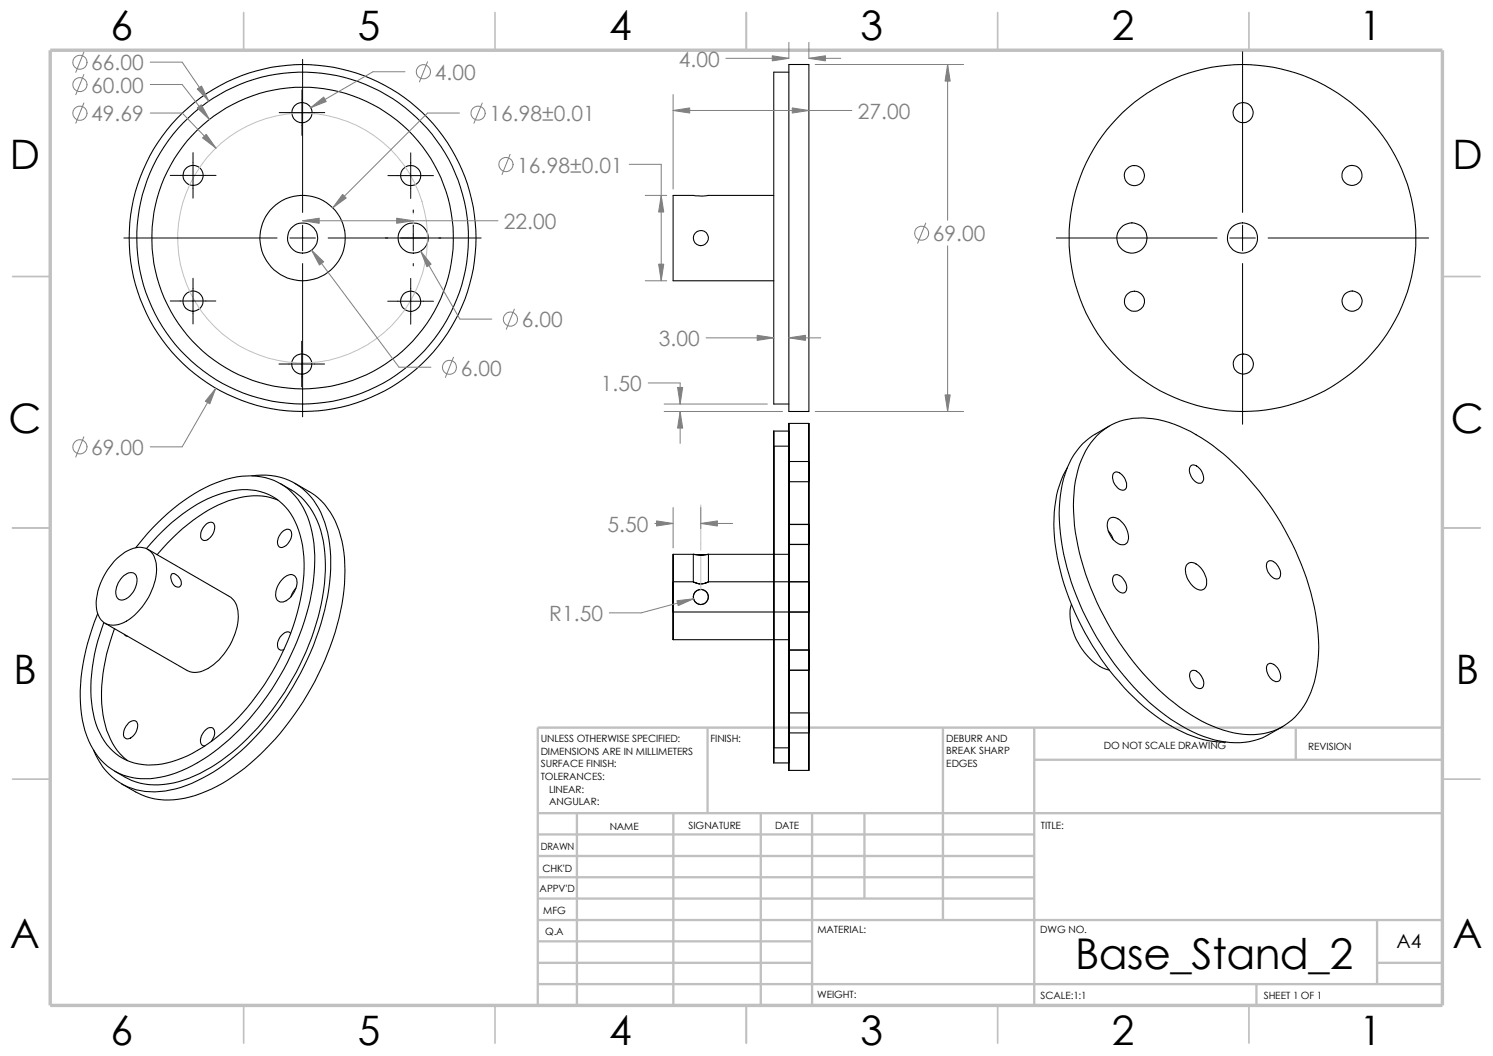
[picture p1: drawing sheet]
<svg xmlns="http://www.w3.org/2000/svg" width="297mm" height="210mm" viewBox="0 0 297 210" stroke-linecap="round" stroke-linejoin="round" font-family="sans-serif">
<g fill="none" stroke="#c0c0c0" stroke-width=".34">
<path d="M48.5 2.5v7.5M98.5 2.5v7.5M148.5 2.5v7.5M198.5 2.5v7.5M248.5 2.5v7.5M2.5 55h7.5M286.9 55h7.5M2.5 105h7.5M286.9 105h7.5M2.5 154.9h7.5M286.9 154.9h7.5M48.5 199.9v7.5"/>
<path d="M98.5 199.9v7.5M148.5 199.9v7.5M198.5 199.9v7.5M248.5 199.9v7.5"/>
</g>
<g fill="none" stroke="#c0c0c0" stroke-width=".47">
<path d="M140.8 144.7v17M187.6 144.7v38.3M205.7 151.1h81.2M205.7 144.7v55.2M257.8 144.7v6.4M286.9 144.7h-179.9v55.2M107 165.9h98.7M107 170.2h98.7M107 174.5h98.7M107 178.7h98.7M107 161.7h179.9M114.8 161.7v38.2"/>
<path d="M133.9 161.7v38.2M151.3 161.7v38.2M161.5 161.7v38.2M172 161.7v17M107 191.5h54.5M107 183h179.9M107 187.2h54.5M107 195.7h179.9M249.9 195.7v4.2M273.9 183v12.7M273.9 191.5h13"/>
</g>
<path d="M10 10h276.9v189.9h-276.9z" fill="none" stroke="#c0c0c0" stroke-width=".68" stroke-linecap="butt"/>
<g fill="none" stroke="#000" stroke-width=".21">
<path d="M156.9 12.8h4v69h-4zM156.9 14.4h-3v65.9h3M153.9 38.9h-13l-1 .1-6-.1v16.9h20M68.5 45.8h.1M50.1 94.7a12.4 12.4 0 0 1 14.1 8.2 29.2 29.2 0 0 1 .7 17 55.9 55.9 0 0 1-21.3 32.9 24.6 24.6 0 0 1-12.8 4.7 12.4 12.4 0 0 1-12.2-8.3M55.3 99.4a13.9 13.9 0 0 0-10.9 .6 36.3 36.3 0 0 0-13.2 10.3M55.8 96.2a14.2 14.2 0 0 1 5.9 4.8 21.4 21.4 0 0 1 2.9 13.7 52.4 52.4 0 0 1-13.3 30 35.5 35.5 0 0 1-15.7 10.7 14.2 14.2 0 0 1-12.8-2.1M58.6 96.1a25.2 25.2 0 0 1 4.7 2.9 16.7 16.7 0 0 1 5.1 10.9 42.5 42.5 0 0 1-3.8 21.5 54.4 54.4 0 0 1-18.2 23 22.3 22.3 0 0 1-14.7 4.6l-1.8-.3-1.7-.6-4-2.2M153.9 85.7v66zM153.9 88.7v60zM153.9 85.7h3M153.9 88.7h3"/>
<path d="M156.9 91.8v4zM156.9 88.7v60zM156.9 84.2v69zM156.9 85.7v66zM156.9 84.2h4M156.9 91.8h4M156.9 95.8h4M160.9 91.8v4zM160.9 84.2v69zM212.3 93a21.3 21.3 0 0 0-2.6 12.5 52.2 52.2 0 0 0 13 30.1 36.5 36.5 0 0 0 15.6 11.2l3 .6 2.5 .2M218.2 86.7a12.4 12.4 0 0 1 11.2-3.4 29.5 29.5 0 0 1 14 7 56.2 56.2 0 0 1 18.7 34.5 24.4 24.4 0 0 1-2.7 15.5 12.3 12.3 0 0 1-12.9 5.6 28.5 28.5 0 0 1-14-7 56.6 56.6 0 0 1-18.8-34.5 25.3 25.3 0 0 1 2.2-14.7l1.1-1.6zM220.7 84.7a21.6 21.6 0 0 0-4.7 3 17.1 17.1 0 0 0-5.2 12 45 45 0 0 0 5.2 23.1 54 54 0 0 0 16.9 20.2 23.6 23.6 0 0 0 13.8 4.7l1.8-.2 2.7-.8 4-2.2"/>
<path d="M221.6 94.1a1.39 1.39 0 0 1 1.9 .6 2.05 2.05 0 0 1 .3 2.7 1.6 1.6 0 0 1-2-1 2.1 2.1 0 0 1-.2-2.3zM236.9 92.7a1.45 1.45 0 0 1 1.9 .6 2.21 2.21 0 0 1 .3 2.7 1.87 1.87 0 0 1-2.3-1.6l-.2-1zM22.7 111.6a7.5 7.5 0 0 1 5.3-2.8 3.3 3.3 0 0 1 3.1 3.3 12.8 12.8 0 0 1-6.5 11.7 3.6 3.6 0 0 1-4.8-.9 7.5 7.5 0 0 1-.1-6.1 15.3 15.3 0 0 1 3-5.2zM24.3 114.8a1.82 1.82 0 0 1 2.6-.6 3.5 3.5 0 0 1-.8 4 1.95 1.95 0 0 1-2.6 .8 3 3 0 0 1 .3-3.5zM27 108.9a39.6 39.6 0 0 1 16-12.9 15 15 0 0 1 12.3-.1 13.5 13.5 0 0 1 6.8 9.9 37.2 37.2 0 0 1-2.5 20.5 52.9 52.9 0 0 1-18.2 24.1 22.4 22.4 0 0 1-13.4 4.5 11.9 11.9 0 0 1-10.8-8.6 30.3 30.3 0 0 1-.1-16.9l1.1-4.1 1.2-3.3M29.1 109.1a36.3 36.3 0 0 1 13.2-10.3 13.5 13.5 0 0 1 11.8-.1 12.5 12.5 0 0 1 5.9 8.8 33.7 33.7 0 0 1-2.2 18.4 48.5 48.5 0 0 1-16.5 22.1 20.9 20.9 0 0 1-11.9 4.1 10.8 10.8 0 0 1-10-7.2 27.4 27.4 0 0 1-.3-16.1l1.6-5M29.4 109.2l16.2 9.4a4.2 4.2 0 0 1 1.8 4.1 13.1 13.1 0 0 1-6.5 10.5 3.7 3.7 0 0 1-3.7 .1l-16.3-9.3M34.2 114.1a1.79 1.79 0 0 1 1.9 1.7l-.2 .7a.96 .96 0 0 1-1.5-.4 2.11 2.11 0 0 1-.2-2zM40.9 104.3a.96 .96 0 0 1 1-.5 .96 .96 0 0 1 .8 .8 2.85 2.85 0 0 1-1.9 2.9 1.03 1.03 0 0 1-.8-1.6l.4-1zM56 106a1.17 1.17 0 0 1 1.8-.5 2.62 2.62 0 0 1-2 3.4 1.34 1.34 0 0 1-.4-2zM56.2 115.2a1.78 1.78 0 0 1 2.5-.6 3.2 3.2 0 0 1-.5 3.7 2.36 2.36 0 0 1-2.7 1.3 1.96 1.96 0 0 1-.5-2.5l.6-1.2zM58.9 117l-.6 .7-.4 1"/>
<path d="M133.9 110.2v17zM133.9 115.7v6zM133.9 110.2h4v5.5M133.9 115.7h4M137.9 110.2l1.4 .2 1.6-.2-1 .2zM137.9 115.7a2.93 2.93 0 0 0 3 0 3 3 0 0 1-3 0zM140.9 110.2h16M140.9 115.7h20M140.9 110.2v5.5M156.9 104.3v3.9zM156.9 110.2v17zM156.9 115.7v6z"/>
<path d="M156.9 104.3h4M156.9 108.2h4M160.9 104.3v3.9zM160.9 115.7v6zM220.5 105.6l.6 1 .3 .7M220.7 103.2a1.86 1.86 0 0 1 2.6 .8 4 4 0 0 1 1 3.7 1.46 1.46 0 0 1-2.4 0 3.9 3.9 0 0 1-1.4-4.3zM221.6 114.5a1.39 1.39 0 0 1 1.9 .6 1.82 1.82 0 0 1 .1 2.8 2.54 2.54 0 0 1-2.2-3zM236.1 112.4a1.43 1.43 0 0 1 2.2 0 4.3 4.3 0 0 1 1.6 4.3 1.29 1.29 0 0 1-2.1 .3 4.1 4.1 0 0 1-1.7-4.6zM252.2 111.7a1.31 1.31 0 0 1 1.9 .7 2.14 2.14 0 0 1 .3 2.6 1.56 1.56 0 0 1-1.9-.9 2.03 2.03 0 0 1-.3-2.4zM22.8 125a34.9 34.9 0 0 0-2.3 17.2 13.4 13.4 0 0 0 4.9 9.1M24.7 126.2l.3 .2 .4 .1M57.8 125.9a1.22 1.22 0 0 0-1.8 .5 1.99 1.99 0 0 0-.4 2.8l.5 .1 .4-.1"/>
<path d="M133.9 127.2h23M133.9 121.7h27M156.9 129.3v4zM156.9 129.3h4M156.9 133.3h4M156.9 129.2h4M160.9 129.2v4.1zM160.9 129.3v4zM213.1 120.2a10.5 10.5 0 0 0 1.7 8.3 9.7 9.7 0 0 0 5.9 4.8M236.9 133.5l.2-.1a1.7 1.7 0 0 1 1.9 1.1 1.67 1.67 0 0 1-.1 2.4 2.26 2.26 0 0 1-2.2-2l-.1-.7zM252.2 132.1a1.45 1.45 0 0 1 1.9 .7 2.21 2.21 0 0 1 .3 2.6 1.87 1.87 0 0 1-2.3-1.5l-.2-1.1zM25.6 143.8a.99 .99 0 0 1 1-.5 .99 .99 0 0 1 .8 .8 2.69 2.69 0 0 1-2.2 2.8h-.2a1.57 1.57 0 0 1-.1-2.2z"/>
<path d="M42 147.4a2.14 2.14 0 0 0 .4-2.6 1.48 1.48 0 0 0-2 .9 1.91 1.91 0 0 0-.1 2.6h.5M153.9 151.7h3M153.9 148.7h3M156.9 141.8v4zM156.9 153.2h4M156.9 141.8h4M156.9 145.8h4M160.9 141.8v4z"/>
<circle cx="38.4" cy="34.9" r="2"/>
<circle cx="60.1" cy="22.4" r="1.99"/>
<circle cx="81.7" cy="34.9" r="2"/>
<circle cx="225.6" cy="34.9" r="1.99"/>
<circle cx="247.3" cy="22.4" r="1.99"/>
<circle cx="268.9" cy="34.9" r="2"/>
<circle cx="38.4" cy="59.9" r="2"/>
<circle cx="60.2" cy="47.3" r="34.5"/>
<circle cx="60.2" cy="47.3" r="30"/>
<circle cx="60.2" cy="47.3" r="8.5"/>
<circle cx="60.2" cy="47.3" r="3"/>
<circle cx="60.2" cy="47.3" r="33"/>
<circle cx="81.7" cy="59.9" r="2"/>
<circle cx="82.2" cy="47.3" r="3"/>
<circle cx="139.4" cy="47.4" r="1.5"/>
<circle cx="225.2" cy="47.3" r="3"/>
<circle cx="225.7" cy="59.9" r="2"/>
<circle cx="247.2" cy="47.3" r="34.5"/>
<circle cx="247.2" cy="47.3" r="3"/>
<circle cx="269" cy="59.9" r="1.99"/>
<circle cx="60" cy="72.4" r="1.99"/>
<circle cx="247.3" cy="72.4" r="2"/>
<circle cx="139.4" cy="118.7" r="1.5"/>
<circle cx="139.4" cy="118.7" r="1.51"/>
</g>
<g fill="none" stroke="#c0c0c0" stroke-width=".2">
<path d="M82.2 41.7v.9M82.2 43.9v1.2M82.2 46.4v.9M139.4 100.4v9M139.4 110.7v6.5"/>
<circle cx="60.2" cy="47.3" r="24.8"/>
</g>
<g fill="none" stroke="#808080" stroke-width=".2">
<path d="M16.7 10.4l-1.6 4M16.7 14.8l-1.6 4M29.9 12.4h6.3l5.3 7.7M29.9 16.8h6.3l5.5 6.9M80.6 14.3h-6.4l-12.4 7.1M85 12.3l-1.6 4M133.9 18.8v18.8M144.4 11.6h12.5M156.9 8.4v3.2M160.9 11.6h6.4M160.9 8.4v3.2M162.2 12.8h29.5"/>
<path d="M188.5 12.8v31M16.7 20.5l-1.6 4M29.9 22.5h6.3l6.8 7M91.4 22.5h-6.4l-18.8 18.8M95.9 20.5l-1.6 4M101.5 30.7l-1.6 4M125.2 32.7h6.3v23.1M128.4 38.9h4.2M133.9 22h35.6M60.2 43.9h38.9M62 49.7l17.4 23.3h6.3M83.7 50l7.8 13.5h6.3"/>
<path d="M128.4 55.8h4.2M184.1 44.4l-1.6 4M188.5 48.9v32.9M42.9 77.2l-6.7 11.7h-6.3M90.2 71l-1.6 4.1M102.3 61.5l-1.6 4M128.9 76.2h6.4v4.1M140.5 67.2h13.4M156.9 67.2h6.4M16.7 86.9l-1.6 4M132.1 81.8h23.6M132.1 80.3h20.6"/>
<path d="M135.3 81.8v6.4M162.2 81.8h29.5M130.3 104.1h3.6M133.9 100.9v8.1M138 119.1l-10.4 2.8h-6.4M139.4 104.1h6.4M139.4 100.9v4.2"/>
<circle cx="15.9" cy="12.4" r="1.4"/>
<circle cx="15.9" cy="16.8" r="1.4"/>
<circle cx="84.2" cy="14.3" r="1.41"/>
<circle cx="15.9" cy="22.5" r="1.41"/>
<circle cx="95.1" cy="22.5" r="1.4"/>
<circle cx="100.7" cy="32.7" r="1.41"/>
<circle cx="183.3" cy="46.4" r="1.4"/>
<circle cx="89.4" cy="73" r="1.4"/>
<circle cx="101.5" cy="63.5" r="1.41"/>
<circle cx="15.9" cy="88.9" r="1.41"/>
</g>
<g fill="#808080" stroke="#808080" stroke-width=".2">
<path d="M40.3 27.4l.7-.7 2 2.8z"/>
<path d="M131 52.5h1l-.5 3.3z"/>
<path d="M131.5 38.9l.5 3.3h-1z"/>
<path d="M157.6 21.5l3.3 .5-3.3 .5z"/>
<path d="M133.9 22l3.3-.5v1z"/>
<path d="M188.5 12.8l.5 3.3h-1z"/>
<path d="M188 78.5h1l-.5 3.3z"/>
<path d="M160.9 11.6l3.3-.5v1z"/>
<path d="M153.6 11.1l3.3 .5-3.3 .5z"/>
<path d="M150.6 66.7l3.3 .5-3.3 .5z"/>
<path d="M156.9 67.2l3.3-.5v1z"/>
<path d="M134.8 77h1l-.5 3.3z"/>
<path d="M135.3 81.8l.5 3.3h-1z"/>
<path d="M39.2 17.7l.9-.6 1.4 3z"/>
<path d="M42.9 77.2l-1.2 3.1-.8-.5z"/>
<path d="M68.2 38.7l.7 .7-2.7 1.9z"/>
<path d="M62 49.7l2.4 2.4-.9 .6z"/>
<path d="M39.2 21.5l.8-.7 1.7 2.9z"/>
<path d="M61.8 21.4l2.6-2.1 .5 .9z"/>
<path d="M83.7 50l2.1 2.5-.9 .5z"/>
<path d="M78.9 43.4l3.3 .5-3.3 .5z"/>
<path d="M60.2 43.9l3.3-.5v1z"/>
<path d="M130.6 103.6l3.3 .5-3.3 .5z"/>
<path d="M139.4 104.1l3.3-.5v1z"/>
<path d="M134.7 119.5l3.3-.4-3.1 1.3z"/>
</g>
<g fill="none" stroke="#000" stroke-width=".2">
<path d="M60.1 17.9v9M60.2 11.8v30.4M247.2 10.3v31.9M33.9 34.9h9.1M38.4 30.4v9M55.5 22.4h9.1M77.2 34.9h9M81.7 30.4v9.1M24.6 47.3h30.5M33.9 59.9h9M38.4 55.3v9.1M57.7 47.3h5"/>
<path d="M60.2 44.8v5.1M60.2 52.4v30.5M65.3 47.3h30.4M77.1 59.9h9.1M81.7 55.4v9.1M82.2 41.8v.4M82.2 44.8v5.1M82.2 52.4v.5M210.1 47.3h32M244.6 47.3h5.1M247.2 44.8v5.1M247.2 52.4v32"/>
<path d="M252.3 47.3h31.9M55.5 72.4h9.1M60 67.9v9"/>
</g>
<text font-size="8.4" x="213.9" y="192.7">Base_Stand_2</text>
<g font-size="8.1">
<text x="22" y="8">6</text>
<text x="71.2" y="8">5</text>
<text x="121.2" y="8">4</text>
<text x="171.2" y="8">3</text>
<text x="221.2" y="8">2</text>
<text x="270.4" y="8">1</text>
<text x="1.9" y="33.6">D</text>
<text x="288.9" y="33.6">D</text>
<text x="1.7" y="86.1">C</text>
<text x="288.6" y="86.1">C</text>
<text x="2.7" y="136.1">B</text>
<text x="289.6" y="136.1">B</text>
<text x="2" y="188.5">A</text>
<text x="288.9" y="188.5">A</text>
<text x="22" y="207.9">6</text>
<text x="71.2" y="207.9">5</text>
<text x="121.2" y="207.9">4</text>
<text x="171.2" y="207.9">3</text>
<text x="221.2" y="207.9">2</text>
<text x="270.4" y="207.9">1</text>
</g>
<g font-size="4.2" fill="#808080">
<text x="18.2" y="14">66.00</text>
<text x="86.5" y="15.9">4.00</text>
<text x="135" y="13.3">4.00</text>
<text x="18.2" y="18.5">60.00</text>
<text x="170.6" y="23.6">27.00</text>
<text x="18.2" y="24.1">49.69</text>
<text x="97.4" y="24.1">16.98±0.01</text>
<text x="102.9" y="34.3">16.98±0.01</text>
<text x="100.2" y="45.5">22.00</text>
<text x="185.6" y="48">69.00</text>
<text x="103.8" y="65.1">6.00</text>
<text x="131.1" y="68.9">3.00</text>
<text x="91.7" y="74.7">6.00</text>
<text x="119.5" y="77.8">1.50</text>
<text x="18.2" y="90.5">69.00</text>
<text x="120.9" y="105.7">5.50</text>
<text x="109.3" y="123.6">R1.50</text>
</g>
<text font-size="3.9" x="277.8" y="188.5">A4</text>
<g font-size="2">
<text x="107.6" y="147.6">UNLESS OTHERWISE SPECIFIED:</text>
<text x="141.3" y="147.6">FINISH:</text>
<text x="188.3" y="147.5">DEBURR AND</text>
<text x="219.6" y="149">DO NOT SCALE DRAWING</text>
<text x="260.3" y="149.2">REVISION</text>
<text x="107.6" y="155.1">TOLERANCES:</text>
<text x="107.6" y="150.1">DIMENSIONS ARE IN MILLIMETERS</text>
<text x="107.6" y="152.6">SURFACE FINISH:</text>
<text x="188.3" y="152.5">EDGES</text>
<text x="188.3" y="150">BREAK SHARP</text>
<text x="109.2" y="160.1">ANGULAR:</text>
<text x="109.2" y="157.6">LINEAR:</text>
<text x="121.3" y="165">NAME</text>
<text x="137" y="164.9">SIGNATURE</text>
<text x="154.2" y="164.9">DATE</text>
<text x="207" y="164.9">TITLE:</text>
<text x="107.6" y="169.1">DRAWN</text>
<text x="107.9" y="173.4">CHK'D</text>
<text x="107.4" y="177.5">APPV'D</text>
<text x="108.1" y="181.8">MFG</text>
<text x="162.6" y="185.5">MATERIAL:</text>
<text x="206.9" y="185.5">DWG NO.</text>
<text x="108.5" y="186">Q.A</text>
<text x="162.6" y="198.5">WEIGHT:</text>
<text x="207" y="198.6">SCALE:1:1</text>
<text x="251.4" y="198.6">SHEET 1 OF 1</text>
</g>
</svg>
